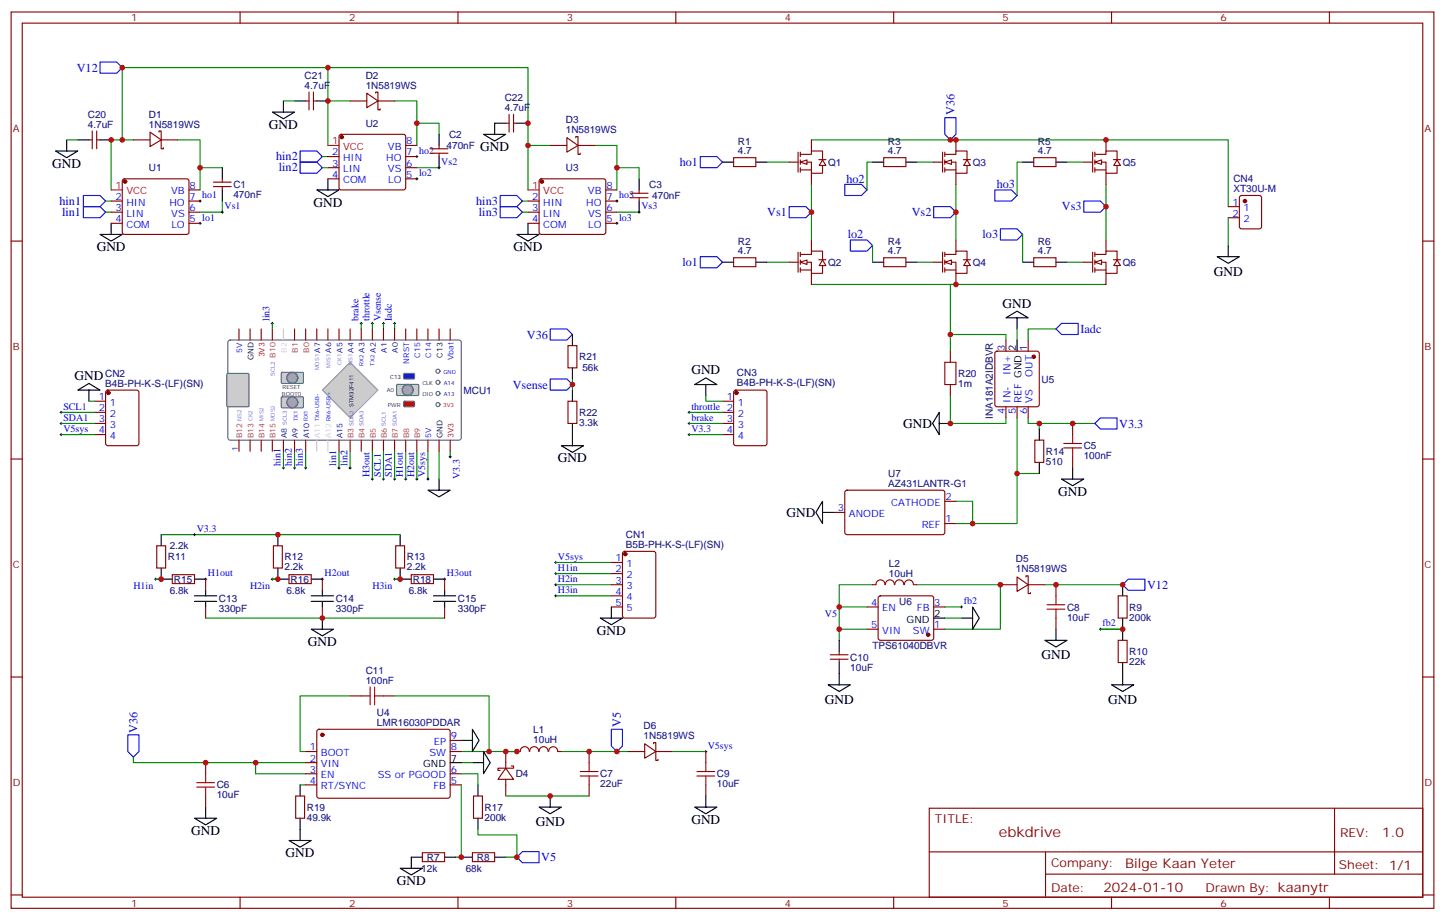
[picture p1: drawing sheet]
<svg xmlns="http://www.w3.org/2000/svg" width="459mm" height="292mm" viewBox="0 0 459 292" stroke-linecap="round" stroke-linejoin="round" font-family="sans-serif">
<g fill="none" stroke="#870000" stroke-width=".35">
<path d="M3.5 3.8h451.6v284.3h-451.6zM7.1 7.3h444.5v277.3h-444.5zM76.2 3.8v3.5M145.3 3.8v3.5M214.5 3.8v3.5M283.6 3.8v3.5M352.8 3.8v3.5M421.9 3.8v3.5M97 32h1.1M98.1 29.2v5.7M99.5 29.2v5.7M99.5 32h1"/>
<path d="M111.1 32h5.3M116.4 29.6l3.5 2.4-3.5 2.1zM119.2 29.6v-.4h.7v2.8M119.9 32v2.9h.7v-.4M119.9 32h5.3M160.5 39.1h1.1M161.6 36.3v5.6M163 36.3v5.6M163 39.1h1M28.2 44.4h1.1M29.3 41.6v5.6M30.7 41.6v5.6"/>
<path d="M30.7 44.4h1M42.3 44.4h5.3M47.6 41.9l3.6 2.5-3.6 2.1zM50.4 41.9v-.3h.8v2.8M51.2 44.4v2.8h.7v-.4M51.2 44.4h5.2M174.6 46.1h5.3M179.9 43.7l3.5 2.4-3.5 2.2zM182.7 43.7v-.4h.7v2.8M183.4 46.1v2.9h.7v-.4M183.4 46.1h5.3M232.8 50h7.1v2.8h-7.1z"/>
<path d="M280.5 50h7v2.8h-7zM328.1 50h7v2.8h-7zM3.5 76.5h3.6M389.8 65.5h3.5M389.8 69.1h3.5M393.6 62.2l.5-.2h5.6l.6 .4 .1 9.5-.5 .6-5.8 .1-.7-.5-.1-9.4zM451.6 76.5h3.5M232.8 81.8h7.1v2.8h-7.1zM280.5 81.8h7v2.8h-7zM328.1 81.8h7v2.8h-7zM316 111.6l.4-.2h12.7l.5 .2 .2 .5v16.2l-.2 .5-.5 .2h-12.7l-.5-.2-.2-.5v-16.2zM319.3 107.9v3.5"/>
<path d="M326.3 107.9v3.5M229.3 127.3h3.5M229.3 130.8h3.5M229.3 134.3h3.5M229.3 137.9h3.5M233.1 124l.4-.2h9.2l.7 .4v16.5l-.4 .6-9.5 .1-.6-.5-.1-16.4zM319.3 129v3.6M322.8 129v3.6M326.3 129v3.6M328.4 139.6h2.9v7.1h-2.9zM340.4 134.3v3.6M3.5 145.6h3.6"/>
<path d="M340.4 144.9v3.5M451.6 145.6h3.5M49.7 173.1h2.9v7.1h-2.9zM86.8 173.1h2.8v7.1h-2.8zM125.6 173.1h2.8v7.1h-2.8zM54.7 182.3h7v2.8h-7zM65.3 183.7v3.6M65.3 192.5v3.6M91.7 182.3h7.1v2.8h-7.1zM102.3 183.7v3.6M102.3 192.5v3.6M130.5 182.3h7.1v2.8h-7.1z"/>
<path d="M141.1 183.7v3.6M141.1 192.5v3.6M276.9 185.5h1.1M278 185.5a1.41 1.41 0 0 1 1.4-1.5 1.41 1.41 0 0 1 1.4 1.5M281 185.5a1.41 1.41 0 0 1 1.4-1.5 1.41 1.41 0 0 1 1.4 1.5M284 185.5a1.41 1.41 0 0 1 1.4-1.5 1.41 1.41 0 0 1 1.4 1.5M287.1 185.5a1.41 1.41 0 0 1 1.4-1.5 1.41 1.41 0 0 1 1.4 1.5M290 185.5h1M317.5 185.5h5.3M322.8 183l3.5 2.5-3.5 2.1zM325.6 183v-.3h.7v2.8M326.3 185.5v2.8h.7v-.3"/>
<path d="M326.3 185.5h5.3M335.1 185.5v3.5M335.1 196.1v3.5M3.5 214.8h3.6M263.5 209.1h5.7M263.5 207.7h5.7M266.3 206.7v1M266.3 209.1v1.1M451.6 214.8h3.5M97 238.4h3.5M100.8 231.6l.4-.2h41.2l.5 .7-.1 20.7-.6 .4h-41.2l-.5-.7v-20.4zM111.1 220.8h3.6"/>
<path d="M121.7 220.8h3.5M142.9 238.4h3.5M142.9 234.9h3.5M160.5 238.4v5.3M164 238.4h1.1M165.1 238.4a1.41 1.41 0 0 1 1.4-1.5 1.41 1.41 0 0 1 1.5 1.5M168.1 238.4a1.41 1.41 0 0 1 1.4-1.5 1.41 1.41 0 0 1 1.4 1.5M171.1 238.4a1.41 1.41 0 0 1 1.4-1.5 1.41 1.41 0 0 1 1.4 1.5M174.2 238.4a1.41 1.41 0 0 1 1.4-1.5 1.41 1.41 0 0 1 1.4 1.5M177.1 238.4h1.1M187 238.4v3.5M199.3 238.4h5.3"/>
<path d="M204.6 235.9l3.5 2.5-3.5 2.1zM207.4 235.9v-.3h.7v2.8M208.1 238.4v2.8h.7v-.3M208.1 238.4h5.3M224 238.4v3.5M65.3 241.9v3.6M65.3 252.5v3.5M93.8 252.5h2.9v7.1h-2.9zM97 241.9h3.5M97 245.5h3.5M97 249h3.5M142.9 245.5h3.5"/>
<path d="M142.9 249h3.5M150.3 252.5h2.8v7.1h-2.8zM160.5 243.7l2.5 3.5h-5zM160.5 247.2v5.3M162.3 243h.7v.7h-5v.7h.7M187 249v3.5M224 249v3.5M294.9 256.4h156.7v28.2h-156.7zM423.5 256.4l.1 20.9M134.1 270.5h7v2.8h-7zM149.9 270.5h7.1v2.8h-7.1zM295 270.2h156.4"/>
<path d="M331.8 277.3h119.6M331.8 270.2v14.2M3.5 283.9h3.6M76.2 284.6v3.5M145.3 284.6v3.5M214.5 284.6v3.5M283.6 284.6v3.5M352.8 284.6v3.5M421.9 284.6v3.5M451.6 283.9h3.5"/>
</g>
<g fill="none" stroke="#008700" stroke-width=".35">
<path d="M90 32h3.5M104.1 32v-10.6h-65.3v23M104.1 21.4h63.5v24.7M111.1 32h-7v14.1M125.2 32h7.1v14.1M132.3 39.1h7v3.5M21.2 44.4h3.5M42.3 44.4h-7v15.9M56.4 44.4h7.1v15.9M63.5 53.2h7.1M102.3 53.2h1.8M102.3 49.7h1.8"/>
<path d="M132.3 53.2h7M174.6 46.1h-7v14.2M188.7 46.1h7.1v14.2M195.8 53.2h7v3.5M257.5 44.4h132.3v21.1M257.5 58.5v17.6M276.9 51.4h-1.7v8.9M303.4 58.5v17.6M324.6 51.4h-1.8v10.6M351 58.5v17.6M33.5 67.3h1.8M33.5 63.8h1.8"/>
<path d="M70.6 63.8v3.5h-7.1M165.8 67.3h1.8M165.8 63.8h1.8M195.8 67.3h7M389.8 69.1v8.8M257.5 90.2h93.5M303.4 90.2h-1.8v21.2M86.4 102.6v1.8M114.7 102.6v1.8M118.2 102.6v1.8M121.7 102.6v1.8M125.2 102.6v1.8"/>
<path d="M301.6 106.1h17.7v1.8M322.8 104.4v3.5M335.1 104.4h-8.8v3.5M181.7 120.2v1.8M218.7 134.3h10.6M218.7 130.8h10.6M301.6 125.5v8.8h17.7v-1.7M322.8 132.6v17.6h7M326.3 132.6v1.7h21.2M329.8 134.3v1.8M90 143.2v5.2M93.5 143.2v5.2"/>
<path d="M97 143.2v5.2M107.6 143.2v5.2M111.1 143.2v5.2M128.8 143.2v8.8M132.3 143.2v8.8M135.8 143.2v8.8M139.3 143.2v8.8M142.9 143.2v1.7M322.8 150.2v15.9h-19.4M51.2 169.6h75.8M176.4 178.4h17.6M49.4 183.7h1.8"/>
<path d="M65.3 196.1h75.8M86.4 183.7h1.8M125.2 183.7h1.8M176.4 182h17.6M176.4 189h17.6M176.4 185.5h17.6M266.3 199.6h8.9M266.3 192.5h8.9M276.9 185.5h-10.6v17.6M291 185.5h26.5v14.1h-17.6M331.6 185.5h24.7M349.2 199.6h7.1"/>
<path d="M111.1 220.8h-15.9v17.6h1.8M125.2 220.8h30v17.6h-8.8M155.2 238.4h8.8M178.2 238.4h21.1M213.4 238.4h10.6M42.3 240.2v1.7h54.7M81.1 241.9v3.6h15.9M95.2 249h1.8M146.4 249v22.9h-1.8M146.4 245.5h5.3v3.5M146.4 241.9h3.5M160.5 252.5h26.5"/>
<path d="M151.7 263.1v1.8h12.3v7h-3.5"/>
</g>
<g fill="none" stroke="#000" stroke-width=".35">
<path d="M86.4 35.6h7.1l-3.5 2.1zM90 32v3.6M93.5 32h3.5M100.5 32h3.6M160.5 39.1h-3.5v3.5M164 39.1h3.6M17.6 47.9h7.1l-3.5 2.1zM21.2 44.4v3.5M24.7 44.4h3.5M31.7 44.4h3.6M104.1 56.7v3.6M153.5 42.6h7l-3.5 2.1z"/>
<path d="M229.3 51.4h3.5M239.9 51.4h3.5M276.9 51.4h3.6M287.5 51.4h3.5M324.6 51.4h3.5M335.1 51.4h3.6M31.7 74.4h7.1l-3.5 2.1zM35.3 70.8v3.6M100.5 60.3h7.1l-3.5 2.1zM164 74.4h7.1l-3.5 2.1zM167.6 70.8v3.6M389.8 77.9v3.5"/>
<path d="M229.3 83.2h3.5M239.9 83.2h3.5M276.9 83.2h3.6M287.5 83.2h3.5M324.6 83.2h3.5M335.1 83.2h3.6M386.3 81.4h7l-3.5 2.1zM319.3 100.8l3.5-2.1 3.5 2.1zM322.8 100.8v3.6M322.8 107.9v3.5M181.7 137.9v3.5M298.1 130.8v7.1l-2.1-3.6z"/>
<path d="M298.1 134.3h3.5M329.8 136.1v3.5M135.8 155.5h7.1l-3.6 2.1zM139.3 152v3.5M178.2 141.4h7l-3.5 2.1zM329.8 146.7v3.5M336.9 152h7.1l-3.6 2.1zM340.4 148.4v3.6M51.2 169.6v3.5M88.2 169.6v3.5M127 169.6v3.5M51.2 180.2v3.5h3.5"/>
<path d="M61.7 183.7h3.6M61.7 190.8h7.1M61.7 189h7.1M65.3 187.3v1.7M65.3 190.8v1.7M88.2 180.2v3.5h3.5M98.8 199.6h7l-3.5 2.1zM98.8 183.7h3.5M98.8 190.8h7M98.8 189h7M102.3 187.3v1.7M102.3 190.8v1.7"/>
<path d="M102.3 196.1v3.5M127 180.2v3.5h3.5M137.6 183.7h3.5M137.6 190.8h7M137.6 189h7M141.1 187.3v1.7M141.1 190.8v1.7M190.5 196.1h7.1l-3.6 2.1zM194 192.5v3.6M305.2 196.1h3.5M308.7 192.5l2.1 3.6-2.1 3.5zM335.1 199.6v3.5"/>
<path d="M262.8 217.2h7.1l-3.6 2.2zM266.3 203.1v3.6M266.3 210.2v7M331.6 203.1h7.1l-3.6 2.1zM352.8 217.2h7l-3.5 2.2zM356.3 213.7v3.5M146.4 234.9h3.5M149.9 231.4l2.1 3.5-2.1 3.5zM153.5 238.4l2.1 3.5-2.1 3.6zM61.7 259.6h7.1l-3.5 2.1zM65.3 256v3.6M95.2 249v3.5"/>
<path d="M95.2 259.6v7M142.9 241.9h3.5M149.9 241.9h3.6M151.7 249v3.5M151.7 259.6v3.5M171.1 256h7.1l-3.6 2.2zM174.6 252.5v3.5M220.5 256h7l-3.5 2.2zM224 252.5v3.5M91.7 266.6h7.1l-3.6 2.1zM127 275.4h7.1l-3.6 2.2zM134.1 271.9h-3.6v3.5"/>
<path d="M141.1 271.9h3.5M146.4 271.9h3.5M157 271.9h3.5"/>
</g>
<g fill="none" stroke="#00f" stroke-width=".35">
<path d="M31.7 19.7h5.3l1.8 1.7-1.8 1.8h-5.3zM299.9 37.3h3.5v5.3l-1.8 1.8-1.7-1.8zM95.2 47.9h5.3l1.8 1.8-1.8 1.7h-5.3zM95.2 51.4h5.3l1.8 1.8-1.8 1.8h-5.3zM222.2 49.7h5.3l1.8 1.7-1.8 1.8h-5.3zM268.1 58.5h5.3l1.8 1.8-1.8 1.7h-5.3zM26.5 62h5.2l1.8 1.8-1.8 1.7h-5.2zM26.5 65.5h5.2l1.8 1.8-1.8 1.8h-5.2zM158.7 62h5.3l1.8 1.8-1.8 1.7h-5.3zM158.7 65.5h5.3l1.8 1.8-1.8 1.8h-5.3zM250.5 65.5h5.3l1.7 1.8-1.7 1.8h-5.3zM269.9 76.1h5.3l1.7 1.8-1.7 1.8h-5.3z"/>
<path d="M296.3 65.5h5.3l1.8 1.8-1.8 1.8h-5.3zM315.7 60.3h5.3l1.8 1.7-1.8 1.8h-5.3zM317.5 72.6h5.3l1.8 1.8-1.8 1.7h-5.3zM344 63.8h5.2l1.8 1.7-1.8 1.8h-5.2zM222.2 81.4h5.3l1.8 1.8-1.8 1.7h-5.3zM174.6 104.4h5.3l1.8 1.7-1.8 1.8h-5.3zM335.1 104.4l1.8-1.8h5.3v3.5h-5.3zM174.6 120.2h5.3l1.8 1.8-1.8 1.8h-5.3zM349.2 132.6h5.3v3.5h-5.3l-1.7-1.8zM356.3 185.5l1.8-1.8h5.3v3.6h-5.3zM40.6 233.1h3.5v5.3l-1.8 1.8-1.7-1.8zM194 231.4h3.6v5.2l-1.8 1.8-1.8-1.8z"/>
<path d="M164 271.9l1.8-1.7h5.3v3.5h-5.3z"/>
</g>
<g fill="none" stroke="#000" stroke-width=".32">
<path d="M131.9 49.7h.7M131.9 56.7h.7M132.3 49.3v.7M132.3 56.4v.7M139 53.2h.7M139.3 52.8v.8M63.1 63.8h.8M63.1 70.8h.8M63.5 63.4v.7M63.5 70.5v.7M70.2 67.3h.7M70.6 67v.7"/>
<path d="M195.4 63.8h.7M195.4 70.8h.7M195.8 63.4v.7M195.8 70.5v.7M202.5 67.3h.7M202.8 67v.7M86.1 102.6h.7M86.4 102.2v.7M114.3 102.6h.7M114.7 102.2v.7M117.8 102.6h.7M118.2 102.2v.7"/>
<path d="M121.4 102.6h.7M121.7 102.2v.7M124.9 102.6h.7M125.2 102.2v.7M218.4 130.8h.7M218.4 137.9h.7M218.4 134.3h.7M218.7 130.5v.7M218.7 134v.7M218.7 137.5v.7M89.6 148.4h.7M90 148.1v.7"/>
<path d="M93.1 148.4h.7M93.5 148.1v.7M96.7 148.4h.7M97 148.1v.7M107.2 148.4h.7M107.6 148.1v.7M110.8 148.4h.7M111.1 148.1v.7M117.8 152h.7M118.2 151.6v.7M128.4 152h.7M128.8 151.6v.7"/>
<path d="M131.9 152h.7M132.3 151.6v.7M135.5 152h.7M135.8 151.6v.7M142.5 144.9h.7M142.9 144.6v.7M61.4 169.6h.7M61.7 169.3v.7M176 178.4h.7M176.4 178.1v.7M49 183.7h.7M49.4 183.4v.7"/>
<path d="M64.9 183.7h.7M65.3 183.4v.7M86.1 183.7h.7M86.4 183.4v.7M102 183.7h.7M102.3 183.4v.7M124.9 183.7h.7M125.2 183.4v.7M140.8 183.7h.7M141.1 183.4v.7M176 182h.7M176 185.5h.7"/>
<path d="M176 189h.7M176.4 181.6v.7M176.4 185.1v.7M176.4 188.7v.7M266 192.5h.7M266.3 192.2v.7M304.8 192.5h.7M305.2 192.2v.7M348.9 199.6h.7M349.2 199.2v.8M223.7 238.4h.7M224 238.1v.7"/>
</g>
<g fill="none" stroke="#a10000" stroke-width=".35">
<path d="M340.4 137.9v2.8M337.6 142.1h5.7M337.6 140.7h5.7M340.4 142.1v2.8M332.3 193.3h5.7M332.3 191.8h5.7M335.1 189v2.8M335.1 193.3v2.8M117.5 217.9v5.7M118.9 217.9v5.7M114.7 220.8h2.8M118.9 220.8h2.8"/>
<path d="M62.4 249.7h5.7M62.4 248.3h5.7M65.3 245.5v2.8M65.3 249.7v2.8M184.1 246.2h5.7M184.1 244.8h5.7M187 241.9v2.9M187 246.2v2.8M221.2 246.2h5.6M221.2 244.8h5.6M224 241.9v2.9M224 246.2v2.8"/>
</g>
<g fill="#870000" stroke="#870000" stroke-width=".35">
<circle cx="328.1" cy="113.2" r=".53"/>
<circle cx="395.1" cy="63.8" r=".53"/>
<circle cx="102.3" cy="233.1" r=".53"/>
<circle cx="233.7" cy="124.6" r=".53"/>
</g>
<path d="M72.6 108.1l.4-.2h73l.4 .7-.1 30.6-.6 .4h-72.9l-.5-.7v-30.3z" fill="none" stroke="#666" stroke-width=".35"/>
<path d="M102.3 123.8l8.8-8.9 8.8 8.9-8.8 8.8z" fill="#ccc" stroke="#999" stroke-width=".35"/>
<g fill="#ccc" stroke="#666" stroke-width=".35">
<path d="M89.3 118.3l.3-.2 6.5 .1 .2 .3v3l-.3 .1h-6.6l-.1-.3z"/>
<path d="M89.3 126l.3-.1h6.5l.2 .3v3l-.3 .2-6.6-.1-.1-.3z"/>
</g>
<g fill="none" stroke="#870000" stroke-width=".35">
<path d="M75.8 104.4v3.5M79.4 104.4v3.5M82.9 104.4v3.5M86.4 104.4v3.5M93.5 104.4v3.5M97 104.4v3.5M100.5 104.4v3.5M104.1 104.4v3.5M107.6 104.4v3.5M111.1 104.4v3.5M114.7 104.4v3.5M118.2 104.4v3.5"/>
<path d="M121.7 104.4v3.5M125.2 104.4v3.5M128.8 104.4v3.5M132.3 104.4v3.5M135.8 104.4v3.5M139.3 104.4v3.5M142.9 104.4v3.5M75.8 139.6v3.6M79.4 139.6v3.6M82.9 139.6v3.6M86.4 139.6v3.6M90 139.6v3.6"/>
<path d="M93.5 139.6v3.6M97 139.6v3.6M107.6 139.6v3.6M111.1 139.6v3.6M114.7 139.6v3.6M118.2 139.6v3.6M121.7 139.6v3.6M125.2 139.6v3.6M128.8 139.6v3.6M132.3 139.6v3.6M135.8 139.6v3.6M139.3 139.6v3.6"/>
<path d="M142.9 139.6v3.6"/>
</g>
<path d="M90 104.4v3.5M100.5 139.6v3.6M104.1 139.6v3.6" fill="none" stroke="#ccc" stroke-width=".35"/>
<path d="M72 118.6l.3-.1h6.4l.3 .1v10.1l-.2 .3h-6.5l-.3-.1z" fill="#ccc" stroke="#666" stroke-width=".35"/>
<g fill="#999" stroke="#666" stroke-width=".35">
<circle cx="92.8" cy="127.6" r="1.76"/>
<circle cx="92.8" cy="119.9" r="1.76"/>
</g>
<path d="M128.1 127.5l.3-.2h3l.1 1.6-.3 .1h-3z" fill="#f00" stroke="#666" stroke-width=".35"/>
<path d="M128.1 118.6l.3-.1h3l.1 1.6-.3 .1h-3z" fill="#00f" stroke="#666" stroke-width=".35"/>
<g fill="#fff" stroke="#666" stroke-width=".35">
<circle cx="139" cy="128.3" r=".64"/>
<circle cx="139" cy="117.8" r=".64"/>
<circle cx="139" cy="121.3" r=".64"/>
<circle cx="139" cy="124.8" r=".64"/>
</g>
<path d="M125.9 122.1l.3-.1h6.5l.2 .3v3l-.3 .2-6.6-.1-.1-.3z" fill="#ccc" stroke="#666" stroke-width=".35"/>
<circle cx="129.4" cy="123.7" r="1.76" fill="#999" stroke="#666" stroke-width=".35"/>
<g fill="none" stroke="#008700" stroke-width=".35">
<path d="M243.4 51.4h7.1M291 51.4h5.3M301.6 44.4h1.8M338.7 51.4h5.3M276.9 77.9v5.3M324.6 74.4v8.8M243.4 83.2h7.1M291 83.2h5.3M338.7 83.2h5.3M19.4 137.9h10.6M19.4 130.8h10.6M19.4 134.3h10.6"/>
<path d="M28.2 127.3h1.8M181.7 122v1.8M218.7 137.9h10.6M224 125.5v1.8h5.3M118.2 143.2v8.8M121.7 143.2v8.8M125.2 143.2v8.8M303.4 159h5.3v7.1"/>
</g>
<g fill="none" stroke="#870000" stroke-width=".35">
<path d="M39 56.9l.5-.2h19.8l.5 .2 .2 .5v16.3l-.3 .5-.4 .2h-19.8l-.5-.3-.2-.4v-16.3zM67.7 59.2h5.7M67.7 57.8h5.7M70.6 56.7v1.1M70.6 59.2v1.1M104.1 49.7h3.5M104.1 53.2h3.5M104.1 56.7h3.5M107.8 42.8l.5-.2h19.8l.5 .2 .2 .5v16.2l-.3 .5-.4 .3h-19.8l-.5-.3-.2-.5v-16.2zM128.8 49.7h3.5M128.8 53.2h3.5M128.8 56.7h3.5"/>
<path d="M128.8 46.1h3.5M136.5 48.6h5.7M136.5 47.2h5.7M139.3 46.1v1.1M139.3 48.6v1.1M171.3 56.9l.5-.2h19.8l.5 .2 .2 .5v16.3l-.3 .5-.4 .2h-19.8l-.5-.3-.2-.4v-16.3zM250.5 51.4h2.8M253.3 48.3v6.3M254 51.4h3.5v3.6h3.6v-2.5M254 49h3.5v-1.1h3.6v2.8M254 48.3v1.4M254 50.7v1.4"/>
<path d="M254 53.2v1.4M254 53.9h3.5M257.5 44.4v3.5M257.5 55v3.5M259.9 50.6h2.2M261.1 50.7l1 1.8h-2.1zM35.3 63.8h3.5M35.3 67.3h3.5M35.3 70.8h3.5M60 63.8h3.5M60 67.3h3.5M60 70.8h3.5"/>
<path d="M60 60.3h3.5M167.6 63.8h3.5M167.6 67.3h3.5M167.6 70.8h3.5M192.3 63.8h3.5M192.3 67.3h3.5M192.3 70.8h3.5M192.3 60.3h3.5M200 62.7h5.7M200 61.3h5.7M202.8 60.3v1M202.8 62.7v1.1"/>
<path d="M180.3 109.6h2.8v7.1h-2.8zM301.6 111.4v3.5M30 127.3h3.5M30 130.8h3.5M30 134.3h3.5M30 137.9h3.5M33.7 124l.5-.2h9.2l.6 .4 .1 16.5-.5 .6-9.4 .1-.6-.5-.1-16.4zM180.3 127.3h2.8v7h-2.8zM301.6 122v3.5M268.3 155.7l.5-.2 30.6 .1 .5 .6-.1 13-.6 .4-30.7-.1-.4-.6v-12.7zM299.9 159h3.5M194 178.4h3.6"/>
<path d="M197.8 175.1l.5-.2h9.1l.7 .4v20.1l-.4 .6-9.4 .1-.7-.5v-20zM264.6 162.6h3.5M299.9 166.1h3.5M194 182h3.6M194 185.5h3.6M194 189h3.6M194 192.5h3.6"/>
</g>
<g fill="#870000" stroke="#870000" stroke-width=".35">
<circle cx="34.4" cy="124.6" r=".53"/>
<circle cx="198.4" cy="175.8" r=".53"/>
<circle cx="39.7" cy="57.6" r=".53"/>
<circle cx="108.5" cy="43.5" r=".53"/>
<circle cx="172" cy="57.6" r=".53"/>
</g>
<path d="M19 137.9h.8M19 130.8h.8M19 134.3h.8M19.4 130.5v.7M19.4 134v.7M19.4 137.5v.7M121.4 152h.7M121.7 151.6v.7M124.9 152h.7M125.2 151.6v.7" fill="none" stroke="#000" stroke-width=".32"/>
<g fill="none" stroke="#000" stroke-width=".35">
<path d="M70.6 53.2v3.5M139.3 42.6v3.5M139.3 49.7v3.5M202.8 56.7v3.6M70.6 60.3v3.5M202.8 63.8v3.5M181.7 106.1v3.5M181.7 116.7v3.5M24.7 123.8l3.5-2.2 3.5 2.2zM28.2 123.8v3.5M181.7 123.8v3.5M181.7 134.3v3.6"/>
<path d="M220.5 122l3.5-2.1 3.5 2.1zM224 122v3.5M261.1 159v7.1l-2.2-3.5zM261.1 162.6h3.5"/>
</g>
<path d="M299.9 114.9h3.5v7.1h-3.5z" fill="none" stroke="#a10000" stroke-width=".35"/>
<path d="M104.1 46.1h3.5M35.3 60.3h3.5M167.6 60.3h3.5" fill="none" stroke="#f00" stroke-width=".35"/>
<path d="M254 51.4l2.1-.7v1.4z" fill="#fff" stroke="#870000" stroke-width=".35"/>
<path d="M257.5 76.1v3.6M250.5 83.2h2.8M253.3 80v6.4M254 83.2h3.5v3.5h3.6v-2.5M254 80.7h3.5v-1h3.6v2.8M254 80v1.4M254 82.5v1.4M254 84.9v1.5M254 85.7h3.5M257.5 86.7v3.5M259.9 82.4h2.2M261.1 82.5l1 1.7h-2.1z" fill="none" stroke="#870000" stroke-width=".35"/>
<path d="M254 83.2l2.1-.7v1.4z" fill="#fff" stroke="#870000" stroke-width=".35"/>
<path d="M296.3 51.4h2.9M299.2 48.3v6.3M299.9 51.4h3.5v3.6h3.5v-2.5M299.9 49h3.5v-1.1h3.5v2.8M299.9 48.3v1.4M299.9 50.7v1.4M299.9 53.2v1.4M299.9 53.9h3.5M303.4 44.4v3.5M303.4 55v3.5M305.7 50.6h2.3M306.9 50.7l1.1 1.8h-2.1z" fill="none" stroke="#870000" stroke-width=".35"/>
<path d="M299.9 51.4l2.1-.7v1.4z" fill="#fff" stroke="#870000" stroke-width=".35"/>
<path d="M303.4 76.1v3.6M296.3 83.2h2.9M299.2 80v6.4M299.9 83.2h3.5v3.5h3.5v-2.5M299.9 80.7h3.5v-1h3.5v2.8M299.9 80v1.4M299.9 82.5v1.4M299.9 84.9v1.5M299.9 85.7h3.5M303.4 86.7v3.5M305.7 82.4h2.3M306.9 82.5l1.1 1.7h-2.1z" fill="none" stroke="#870000" stroke-width=".35"/>
<path d="M299.9 83.2l2.1-.7v1.4z" fill="#fff" stroke="#870000" stroke-width=".35"/>
<path d="M344 51.4h2.8M346.8 48.3v6.3M347.5 51.4h3.5v3.6h3.5v-2.5M347.5 49h3.5v-1.1h3.5v2.8M347.5 48.3v1.4M347.5 50.7v1.4M347.5 53.2v1.4M347.5 53.9h3.5M351 44.4v3.5M351 55v3.5M353.4 50.6h2.2M354.5 50.7l1.1 1.8h-2.1z" fill="none" stroke="#870000" stroke-width=".35"/>
<path d="M347.5 51.4l2.1-.7v1.4z" fill="#fff" stroke="#870000" stroke-width=".35"/>
<path d="M351 76.1v3.6M344 83.2h2.8M346.8 80v6.4M347.5 83.2h3.5v3.5h3.5v-2.5M347.5 80.7h3.5v-1h3.5v2.8M347.5 80v1.4M347.5 82.5v1.4M347.5 84.9v1.5M347.5 85.7h3.5M351 86.7v3.5M353.4 82.4h2.2M354.5 82.5l1.1 1.7h-2.1z" fill="none" stroke="#870000" stroke-width=".35"/>
<path d="M347.5 83.2l2.1-.7v1.4z" fill="#fff" stroke="#870000" stroke-width=".35"/>
<path d="M299.9 196.1h5.3M299.9 192.5h5.3" fill="none" stroke="#008700" stroke-width=".35"/>
<path d="M275.2 199.6h3.5M275.2 192.5h3.5M278.9 189.2l.5-.2h16.2l.5 .2 .2 .5v12.7l-.2 .5-.5 .2h-16.2l-.5-.2-.2-.5v-12.7zM296.3 199.6h3.6M296.3 192.5h3.6M354.9 189h2.8v7.1h-2.8zM354.9 203.1h2.8v7.1h-2.8z" fill="none" stroke="#870000" stroke-width=".35"/>
<circle cx="294.6" cy="201.4" r=".53" fill="#870000" stroke="#870000" stroke-width=".35"/>
<path d="M296.3 196.1h3.6M356.3 185.5v3.5M356.3 196.1v7M356.3 210.2v3.5" fill="none" stroke="#000" stroke-width=".35"/>
<g fill="#c00">
<circle cx="63.5" cy="53.2" r=".88"/>
<circle cx="195.8" cy="53.2" r=".88"/>
<circle cx="132.3" cy="39.1" r=".88"/>
<circle cx="104.1" cy="32" r=".88"/>
<circle cx="167.6" cy="46.1" r=".88"/>
<circle cx="104.1" cy="21.4" r=".88"/>
<circle cx="38.8" cy="21.4" r=".88"/>
<circle cx="340.4" cy="134.3" r=".88"/>
<circle cx="329.8" cy="134.3" r=".88"/>
<circle cx="301.6" cy="134.3" r=".88"/>
<circle cx="301.6" cy="106.1" r=".88"/>
<circle cx="81.1" cy="241.9" r=".88"/>
<circle cx="155.2" cy="238.4" r=".88"/>
<circle cx="174.6" cy="252.5" r=".88"/>
<circle cx="322.8" cy="150.2" r=".88"/>
<circle cx="38.8" cy="44.4" r=".88"/>
<circle cx="167.6" cy="39.1" r=".88"/>
<circle cx="35.3" cy="44.4" r=".88"/>
<circle cx="146.4" cy="271.9" r=".88"/>
<circle cx="317.5" cy="185.5" r=".88"/>
<circle cx="160.5" cy="238.4" r=".88"/>
<circle cx="88.2" cy="169.6" r=".88"/>
<circle cx="51.2" cy="183.7" r=".88"/>
<circle cx="88.2" cy="183.7" r=".88"/>
<circle cx="127" cy="183.7" r=".88"/>
<circle cx="102.3" cy="196.1" r=".88"/>
<circle cx="164" cy="238.4" r=".88"/>
<circle cx="65.3" cy="241.9" r=".88"/>
<circle cx="335.1" cy="185.5" r=".88"/>
<circle cx="195.8" cy="238.4" r=".88"/>
<circle cx="266.3" cy="192.5" r=".88"/>
<circle cx="266.3" cy="199.6" r=".88"/>
<circle cx="187" cy="238.4" r=".88"/>
<circle cx="164" cy="271.9" r=".88"/>
<circle cx="181.7" cy="122" r=".88"/>
<circle cx="301.6" cy="44.4" r=".88"/>
<circle cx="308.7" cy="166.1" r=".88"/>
<circle cx="303.4" cy="90.2" r=".88"/>
<circle cx="257.5" cy="67.3" r=".88"/>
<circle cx="303.4" cy="67.3" r=".88"/>
<circle cx="351" cy="65.5" r=".88"/>
<circle cx="303.4" cy="44.4" r=".88"/>
<circle cx="351" cy="44.4" r=".88"/>
<circle cx="356.3" cy="185.5" r=".88"/>
<circle cx="356.3" cy="199.6" r=".88"/>
</g>
<text font-size="4.6" fill="#800" x="317" y="265.4">ebkdrive</text>
<g font-size="4.2">
<text x="85.4" y="40.9">GND</text>
<text x="152.4" y="47.9">GND</text>
<text x="16.6" y="53.2">GND</text>
<text x="99.5" y="65.5">GND</text>
<text x="30.7" y="79.7">GND</text>
<text x="163" y="79.7">GND</text>
<text x="385.2" y="87.5">GND</text>
<text x="318.2" y="97.6">GND</text>
<text x="219.4" y="118.8">GND</text>
<text x="23.6" y="120.6">GND</text>
<text x="286.6" y="135.7">GND</text>
<text x="177.1" y="146.7">GND</text>
<text x="335.8" y="157.3">GND</text>
<text x="249.6" y="164">GND</text>
<text x="189.4" y="201.4">GND</text>
<text x="97.7" y="204.9">GND</text>
<text x="330.6" y="209.2">GND</text>
<text x="261.8" y="223.3">GND</text>
<text x="351.7" y="223.3">GND</text>
<text x="170" y="262.1">GND</text>
<text x="219.4" y="261.3">GND</text>
<text x="60.7" y="264.9">GND</text>
<text x="90.7" y="271.9">GND</text>
<text x="125.9" y="280.7">GND</text>
</g>
<g font-size="4.2" fill="#800">
<text x="438.7" y="265.7">1.0</text>
<text x="357.1" y="275.2">Bilge Kaan Yeter</text>
<text x="350.2" y="283">2024-01-10</text>
</g>
<g font-size="3.9" fill="#00f">
<text x="24.4" y="22.7">V12</text>
<text x="303" y="36.5" transform="rotate(-90 303 36.5)">V36</text>
<text x="87.6" y="50.8">hin2</text>
<text x="215.7" y="52.7">ho1</text>
<text x="88.5" y="54.4">lin2</text>
<text x="268.6" y="58">ho2</text>
<text x="316.3" y="59.8">ho3</text>
<text x="18.8" y="65.1">hin1</text>
<text x="151.1" y="64.9">hin3</text>
<text x="19.7" y="68.6">lin1</text>
<text x="152" y="68.5">lin3</text>
<text x="243.5" y="68.5">Vs1</text>
<text x="289.4" y="68.5">Vs2</text>
<text x="337" y="66.7">Vs3</text>
<text x="269.1" y="75.6">lo2</text>
<text x="311.8" y="75.5">lo3</text>
<text x="216.6" y="84.5">lo1</text>
<text x="167.2" y="107.4">V36</text>
<text x="342.9" y="105.6">Iadc</text>
<text x="162.7" y="123.3">Vsense</text>
<text x="355.2" y="135.6">V3.3</text>
<text x="364.1" y="186.7">V12</text>
<text x="43.6" y="232.4" transform="rotate(-90 43.6 232.4)">V36</text>
<text x="197.1" y="230.6" transform="rotate(-90 197.1 230.6)">V5</text>
<text x="171.8" y="273.2">V5</text>
</g>
<g font-size="3.9" fill="#800">
<text x="296.7" y="261">TITLE:</text>
<text x="425.3" y="265.7">REV:</text>
<text x="333.6" y="275.2">Company:</text>
<text x="425" y="275.8">Sheet: 1/1</text>
<text x="333.6" y="282.9">Date:</text>
<text x="382.6" y="282.9">Drawn By: kaanytr</text>
</g>
<g font-size="3.2" fill="#800">
<text x="41.6" y="6.8">1</text>
<text x="110.8" y="6.8">2</text>
<text x="179.9" y="6.8">3</text>
<text x="249.1" y="6.8">4</text>
<text x="318.2" y="6.8">5</text>
<text x="387.3" y="6.8">6</text>
<text x="4.1" y="41.9">A</text>
<text x="452.1" y="41.9">A</text>
<text x="4.1" y="111.1">B</text>
<text x="452.1" y="111.1">B</text>
<text x="4.1" y="180.2">C</text>
<text x="452.1" y="180.2">C</text>
<text x="4.1" y="249.3">D</text>
<text x="452.1" y="249.3">D</text>
<text x="41.6" y="287.6">1</text>
<text x="110.8" y="287.6">2</text>
<text x="179.9" y="287.6">3</text>
<text x="249.1" y="287.6">4</text>
<text x="318.2" y="287.6">5</text>
<text x="387.3" y="287.6">6</text>
</g>
<g font-size="3.2" fill="#000080">
<text x="96.7" y="28.2">4.7uF</text>
<text x="96.7" y="25">C21</text>
<text x="116.1" y="28.2">1N5819WS</text>
<text x="116.1" y="25">D2</text>
<text x="160.2" y="35.2">4.7uF</text>
<text x="160.2" y="32.1">C22</text>
<text x="27.9" y="40.5">4.7uF</text>
<text x="27.9" y="37.3">C20</text>
<text x="47.3" y="40.5">1N5819WS</text>
<text x="47.3" y="37.3">D1</text>
<text x="116.1" y="40.2">U2</text>
<text x="179.6" y="39.1">D3</text>
<text x="141.7" y="47.3">470nF</text>
<text x="142.5" y="43.8">C2</text>
<text x="179.6" y="42.3">1N5819WS</text>
<text x="234.2" y="45.9">R1</text>
<text x="281.8" y="45.9">R3</text>
<text x="329.4" y="45.9">R5</text>
<text x="234.2" y="49">4.7</text>
<text x="262.8" y="52.6">Q1</text>
<text x="281.8" y="49">4.7</text>
<text x="308.7" y="52.6">Q3</text>
<text x="329.4" y="49">4.7</text>
<text x="356.3" y="52.6">Q5</text>
<text x="47.3" y="54.3">U1</text>
<text x="74.1" y="59.6">C1</text>
<text x="179.6" y="54.3">U3</text>
<text x="206" y="59.6">C3</text>
<text x="391.5" y="57.7">CN4</text>
<text x="74.1" y="62.8">470nF</text>
<text x="207" y="63.1">470nF</text>
<text x="391.5" y="60.9">XT30U-M</text>
<text x="234.2" y="77.7">R2</text>
<text x="281.8" y="77.7">R4</text>
<text x="329.4" y="77.7">R6</text>
<text x="234.2" y="80.7">4.7</text>
<text x="281.8" y="80.7">4.7</text>
<text x="329.4" y="80.7">4.7</text>
<text x="262.8" y="84.3">Q2</text>
<text x="308.7" y="84.3">Q4</text>
<text x="356.3" y="84.3">Q6</text>
<text x="33.4" y="119.6">CN2</text>
<text x="183.8" y="114.3">R21</text>
<text x="184.9" y="117.8">56k</text>
<text x="233.9" y="119.4">CN3</text>
<text x="304.1" y="119.6">R20</text>
<text x="33.4" y="122.7">B4B-PH-K-S-(LF)(SN)</text>
<text x="147.1" y="124.9">MCU1</text>
<text x="233.9" y="122.6">B4B-PH-K-S-(LF)(SN)</text>
<text x="304.1" y="122.8">1m</text>
<text x="330.6" y="121.3">U5</text>
<text x="183.8" y="132">R22</text>
<text x="183.8" y="135.1">3.3k</text>
<text x="315.1" y="132.8" transform="rotate(-90 315.1 132.8)">INA181A2IDBVR</text>
<text x="344" y="142.5">C5</text>
<text x="332" y="147.5">510</text>
<text x="332" y="144.3">R14</text>
<text x="344" y="145.7">100nF</text>
<text x="281.9" y="154.4">AZ431LANTR-G1</text>
<text x="281.9" y="151.3">U7</text>
<text x="198.6" y="173.8">B5B-PH-K-S-(LF)(SN)</text>
<text x="198.6" y="170.6">CN1</text>
<text x="53.3" y="177.8">R11</text>
<text x="53.9" y="174.3">2.2k</text>
<text x="90.3" y="177.8">R12</text>
<text x="129.1" y="177.8">R13</text>
<text x="282.1" y="179.8">L2</text>
<text x="322.4" y="178.4">D5</text>
<text x="55.2" y="184.9">R15</text>
<text x="90.3" y="181">2.2k</text>
<text x="92.2" y="184.9">R16</text>
<text x="129.1" y="181">2.2k</text>
<text x="131" y="184.9">R18</text>
<text x="282.1" y="182.9">10uH</text>
<text x="322.4" y="181.6">1N5819WS</text>
<text x="53.9" y="188.4">6.8k</text>
<text x="69.5" y="191">C13</text>
<text x="90.9" y="188.4">6.8k</text>
<text x="106.5" y="191">C14</text>
<text x="129.7" y="188.4">6.8k</text>
<text x="145.3" y="191">C15</text>
<text x="285.4" y="191.9">U6</text>
<text x="69.5" y="194.2">330pF</text>
<text x="106.5" y="194.2">330pF</text>
<text x="145.3" y="194.2">330pF</text>
<text x="338.7" y="196.9">10uF</text>
<text x="338.7" y="193.7">C8</text>
<text x="358.4" y="196.8">200k</text>
<text x="358.4" y="193.7">R9</text>
<text x="269.9" y="209.6">C10</text>
<text x="276.9" y="206">TPS61040DBVR</text>
<text x="358.4" y="207.8">R10</text>
<text x="116.1" y="213.7">C11</text>
<text x="269.9" y="212.8">10uF</text>
<text x="358.4" y="211">22k</text>
<text x="116.1" y="216.9">100nF</text>
<text x="119.6" y="227.2">U4</text>
<text x="119.6" y="230.2">LMR16030PDDAR</text>
<text x="169.3" y="232.7">L1</text>
<text x="204.3" y="231.4">D6</text>
<text x="169.3" y="235.8">10uH</text>
<text x="204.3" y="234.5">1N5819WS</text>
<text x="68.8" y="250.1">C6</text>
<text x="163.7" y="246.6">D4</text>
<text x="190.5" y="249.8">22uF</text>
<text x="190.5" y="246.6">C7</text>
<text x="227.5" y="249.8">10uF</text>
<text x="227.5" y="246.6">C9</text>
<text x="68.8" y="253.3">10uF</text>
<text x="97.4" y="257.2">R19</text>
<text x="153.8" y="257.2">R17</text>
<text x="97.4" y="260.3">49.9k</text>
<text x="153.8" y="260.4">200k</text>
<text x="135.5" y="273.1">R7</text>
<text x="151.4" y="273.1">R8</text>
<text x="133.7" y="276.6">12k</text>
<text x="147.8" y="276.6">68k</text>
</g>
<g font-size="3.2" fill="#f00">
<text x="105.4" y="45.8">1</text>
<text x="108.9" y="47.6">VCC</text>
<text x="36.6" y="59.9">1</text>
<text x="168.9" y="59.9">1</text>
<text x="40.1" y="61.7">VCC</text>
<text x="172.4" y="61.7">VCC</text>
</g>
<g font-size="3.2" fill="#00f">
<text x="123.1" y="47.6">VB</text>
<text x="128.9" y="45.8">8</text>
<text x="105.4" y="49.3">2</text>
<text x="105.4" y="52.8">3</text>
<text x="108.9" y="51.1">HIN</text>
<text x="122.6" y="51.1">HO</text>
<text x="128.9" y="52.8">6</text>
<text x="128.9" y="49.3">7 ho2</text>
<text x="140.1" y="52.3">Vs2</text>
<text x="60.1" y="59.9">8</text>
<text x="105.4" y="56.4">4</text>
<text x="108.9" y="54.6">LIN</text>
<text x="108.9" y="58.1">COM</text>
<text x="123.1" y="54.6">VS</text>
<text x="123.2" y="58.1">LO</text>
<text x="128.9" y="56.4">5 lo2</text>
<text x="192.4" y="59.9">8</text>
<text x="36.6" y="63.4">2</text>
<text x="40.1" y="65.2">HIN</text>
<text x="53.8" y="65.2">HO</text>
<text x="54.3" y="61.7">VB</text>
<text x="60.1" y="63.4">7 ho1</text>
<text x="168.9" y="63.4">2</text>
<text x="172.4" y="65.2">HIN</text>
<text x="186.1" y="65.2">HO</text>
<text x="186.6" y="61.7">VB</text>
<text x="192.4" y="63.4">7 ho3</text>
<text x="391.2" y="65.2">1</text>
<text x="36.6" y="67">3</text>
<text x="36.6" y="70.5">4</text>
<text x="40.1" y="68.7">LIN</text>
<text x="54.3" y="68.7">VS</text>
<text x="60.1" y="70.5">5 lo1</text>
<text x="60.1" y="67">6</text>
<text x="71.3" y="66.4">Vs1</text>
<text x="168.9" y="67">3</text>
<text x="168.9" y="70.5">4</text>
<text x="172.4" y="68.7">LIN</text>
<text x="186.6" y="68.7">VS</text>
<text x="192.4" y="70.5">5 lo3</text>
<text x="192.4" y="67">6</text>
<text x="203.6" y="66.4">Vs3</text>
<text x="391.2" y="68.7">2</text>
<text x="394.7" y="67">1</text>
<text x="394.7" y="70.5">2</text>
<text x="40.1" y="72.2">COM</text>
<text x="54.4" y="72.2">LO</text>
<text x="172.4" y="72.2">COM</text>
<text x="186.7" y="72.2">LO</text>
<text x="85.5" y="101.9" transform="rotate(-90 85.5 101.9)">lin3</text>
<text x="113.8" y="101.9" transform="rotate(-90 113.8 101.9)">brake</text>
<text x="117.3" y="101.9" transform="rotate(-90 117.3 101.9)">throttle</text>
<text x="120.8" y="101.9" transform="rotate(-90 120.8 101.9)">Vsense</text>
<text x="124.4" y="101.9" transform="rotate(-90 124.4 101.9)">Iadc</text>
<text x="318.9" y="111.2" transform="rotate(-90 318.9 111.2)">3</text>
<text x="326" y="111.2" transform="rotate(-90 326 111.2)">1</text>
<text x="320.7" y="119" transform="rotate(-90 320.7 119)">IN+</text>
<text x="327.7" y="119.5" transform="rotate(-90 327.7 119.5)">OUT</text>
<text x="20.1" y="129.9">SCL1</text>
<text x="31.3" y="126.9">1</text>
<text x="31.3" y="130.5">2</text>
<text x="34.8" y="128.7">1</text>
<text x="219.4" y="129.9">throttle 2</text>
<text x="230.6" y="126.9">1</text>
<text x="234.1" y="128.7">1</text>
<text x="318.9" y="131.2" transform="rotate(-90 318.9 131.2)">4</text>
<text x="320.7" y="127.7" transform="rotate(-90 320.7 127.7)">IN-</text>
<text x="322.4" y="131.2" transform="rotate(-90 322.4 131.2)">5</text>
<text x="324.2" y="127.7" transform="rotate(-90 324.2 127.7)">REF GND</text>
<text x="326" y="131.2" transform="rotate(-90 326 131.2)">6</text>
<text x="327.7" y="127.7" transform="rotate(-90 327.7 127.7)">VS</text>
<text x="20.1" y="133.5">SDA1</text>
<text x="20.1" y="137">V5sys</text>
<text x="31.3" y="134">3</text>
<text x="31.3" y="137.5">4</text>
<text x="34.8" y="132.2">2</text>
<text x="34.8" y="135.7">3</text>
<text x="219.4" y="137">V3.3</text>
<text x="219.4" y="133.5">brake</text>
<text x="230.6" y="134">3</text>
<text x="230.6" y="137.5">4</text>
<text x="234.1" y="132.2">2</text>
<text x="234.1" y="135.7">3</text>
<text x="34.8" y="139.3">4</text>
<text x="234.1" y="139.3">4</text>
<text x="89.1" y="147.7" transform="rotate(-90 89.1 147.7)">hin1</text>
<text x="92.6" y="147.7" transform="rotate(-90 92.6 147.7)">hin2</text>
<text x="96.1" y="147.7" transform="rotate(-90 96.1 147.7)">hin3</text>
<text x="106.7" y="147.7" transform="rotate(-90 106.7 147.7)">lin1</text>
<text x="110.2" y="147.7" transform="rotate(-90 110.2 147.7)">lin2</text>
<text x="117.3" y="151.3" transform="rotate(-90 117.3 151.3)">H3out</text>
<text x="120.8" y="151.3" transform="rotate(-90 120.8 151.3)">SCL1</text>
<text x="124.4" y="151.3" transform="rotate(-90 124.4 151.3)">SDA1</text>
<text x="127.9" y="151.3" transform="rotate(-90 127.9 151.3)">H1out</text>
<text x="131.4" y="151.3" transform="rotate(-90 131.4 151.3)">H2out</text>
<text x="134.9" y="151.3" transform="rotate(-90 134.9 151.3)">V5sys</text>
<text x="146" y="151.9" transform="rotate(-90 146 151.9)">V3.3</text>
<text x="282.9" y="160.4">CATHODE</text>
<text x="300" y="158.7">2</text>
<text x="265.9" y="162.2">3</text>
<text x="269.4" y="164">ANODE</text>
<text x="292.5" y="167.5">REF</text>
<text x="300" y="165.7">1</text>
<text x="62.4" y="168.7">V3.3</text>
<text x="177.1" y="177.6">V5sys</text>
<text x="195.4" y="178.1">1</text>
<text x="198.9" y="179.8">1</text>
<text x="66" y="182.8">H1out</text>
<text x="103" y="182.8">H2out</text>
<text x="141.8" y="182.8">H3out</text>
<text x="177.1" y="181.1">H1in</text>
<text x="177.1" y="184.6">H2in</text>
<text x="195.4" y="181.6">2</text>
<text x="195.4" y="185.1">3</text>
<text x="198.9" y="183.4">2</text>
<text x="42.3" y="186.8">H1in</text>
<text x="79.4" y="186.8">H2in</text>
<text x="118.2" y="186.8">H3in</text>
<text x="177.1" y="188.1">H3in</text>
<text x="195.4" y="188.7">4</text>
<text x="198.9" y="186.9">3</text>
<text x="198.9" y="190.4">4</text>
<text x="305.9" y="191.7">fb2</text>
<text x="195.4" y="192.2">5</text>
<text x="198.9" y="194">5</text>
<text x="261.8" y="195.6">V5</text>
<text x="276.5" y="192.2">4</text>
<text x="280" y="194">EN</text>
<text x="291" y="194">FB</text>
<text x="296.5" y="192.2">3</text>
<text x="276.5" y="199.2">5</text>
<text x="280" y="201">VIN</text>
<text x="289.7" y="201">SW</text>
<text x="296.5" y="199.2">1</text>
<text x="350" y="198.7">fb2</text>
<text x="98.4" y="238.1">1</text>
<text x="101.8" y="239.8">BOOT</text>
<text x="136.3" y="239.8">SW</text>
<text x="137.7" y="236.3">EP</text>
<text x="143.1" y="238.1">8</text>
<text x="143.1" y="234.5">9</text>
<text x="224.6" y="237.6">V5sys</text>
<text x="98.4" y="241.6">2</text>
<text x="98.4" y="245.1">3</text>
<text x="101.8" y="243.3">VIN</text>
<text x="143.1" y="245.1">6</text>
<text x="98.4" y="248.6">4</text>
<text x="101.8" y="246.9">EN</text>
<text x="101.8" y="250.4">RT/SYNC</text>
<text x="119.9" y="246.9">SS or PGOOD</text>
<text x="137.6" y="250.4">FB</text>
<text x="143.1" y="248.6">5</text>
</g>
<g font-size="3.2">
<text x="322.4" y="111.2" transform="rotate(-90 322.4 111.2)">2</text>
<text x="287.7" y="197.5">GND</text>
<text x="296.5" y="195.7">2</text>
<text x="134.3" y="243.3">GND</text>
<text x="143.1" y="241.6">7</text>
</g>
<g font-size="2.5" fill="#00f">
<text x="76.9" y="111.8" transform="rotate(-90 76.9 111.8)">5V</text>
<text x="133.3" y="113.4" transform="rotate(-90 133.3 113.4)">C15</text>
<text x="136.9" y="113.4" transform="rotate(-90 136.9 113.4)">C14</text>
<text x="129.8" y="115.4" transform="rotate(-90 129.8 115.4)">NRST</text>
<text x="143.9" y="114.3" transform="rotate(-90 143.9 114.3)">Vbat</text>
<text x="75.5" y="143" transform="rotate(-90 75.5 143)">1</text>
<text x="136.9" y="138.9" transform="rotate(-90 136.9 138.9)">5V</text>
</g>
<g font-size="2.5" fill="#c00">
<text x="84" y="113.4" transform="rotate(-90 84 113.4)">3V3</text>
<text x="143.9" y="138.9" transform="rotate(-90 143.9 138.9)">3V3</text>
</g>
<g font-size="2.5" fill="#906">
<text x="87.5" y="113.4" transform="rotate(-90 87.5 113.4)">B10</text>
<text x="94.5" y="111.8" transform="rotate(-90 94.5 111.8)">B1</text>
<text x="98.1" y="111.8" transform="rotate(-90 98.1 111.8)">B0</text>
<text x="76.9" y="138.9" transform="rotate(-90 76.9 138.9)">B12</text>
<text x="80.4" y="138.9" transform="rotate(-90 80.4 138.9)">B13</text>
<text x="84" y="138.9" transform="rotate(-90 84 138.9)">B14</text>
<text x="87.5" y="138.9" transform="rotate(-90 87.5 138.9)">B15</text>
<text x="112.2" y="138.9" transform="rotate(-90 112.2 138.9)">B3</text>
<text x="115.7" y="138.9" transform="rotate(-90 115.7 138.9)">B4</text>
<text x="119.2" y="138.9" transform="rotate(-90 119.2 138.9)">B5</text>
<text x="122.8" y="138.9" transform="rotate(-90 122.8 138.9)">B6</text>
<text x="126.3" y="138.9" transform="rotate(-90 126.3 138.9)">B7</text>
<text x="129.8" y="138.9" transform="rotate(-90 129.8 138.9)">B8</text>
<text x="133.3" y="138.9" transform="rotate(-90 133.3 138.9)">B9</text>
</g>
<g font-size="2.5" fill="#009">
<text x="101.6" y="111.8" transform="rotate(-90 101.6 111.8)">A7</text>
<text x="105.1" y="111.8" transform="rotate(-90 105.1 111.8)">A6</text>
<text x="108.7" y="111.8" transform="rotate(-90 108.7 111.8)">A5</text>
<text x="112.2" y="111.8" transform="rotate(-90 112.2 111.8)">A4</text>
<text x="115.7" y="111.8" transform="rotate(-90 115.7 111.8)">A3</text>
<text x="119.2" y="111.8" transform="rotate(-90 119.2 111.8)">A2</text>
<text x="122.8" y="111.8" transform="rotate(-90 122.8 111.8)">A1</text>
<text x="126.3" y="111.8" transform="rotate(-90 126.3 111.8)">A0</text>
<text x="91" y="138.9" transform="rotate(-90 91 138.9)">A8</text>
<text x="94.5" y="138.9" transform="rotate(-90 94.5 138.9)">A9</text>
<text x="98.1" y="138.9" transform="rotate(-90 98.1 138.9)">A10</text>
<text x="108.7" y="138.9" transform="rotate(-90 108.7 138.9)">A15</text>
</g>
<g font-size="2.5">
<text x="140.4" y="113.4" transform="rotate(-90 140.4 113.4)">C13</text>
<text x="80.4" y="114.2" transform="rotate(-90 80.4 114.2)">GND</text>
<text x="140.4" y="138.9" transform="rotate(-90 140.4 138.9)">GND</text>
</g>
<g font-size="1.8" fill="#63c">
<text x="87.2" y="119.2" transform="rotate(-90 87.2 119.2)">SCL2</text>
<text x="91.1" y="134.7" transform="rotate(-90 91.1 134.7)">SCL3</text>
<text x="112.2" y="135" transform="rotate(-90 112.2 135)">SDA2 STM32F411</text>
<text x="115.4" y="135" transform="rotate(-90 115.4 135)">SDA3</text>
<text x="122.4" y="135" transform="rotate(-90 122.4 135)">SCL1</text>
<text x="125.9" y="135" transform="rotate(-90 125.9 135)">SDA1</text>
</g>
<g font-size="1.8" fill="#39c">
<text x="101.3" y="117.4" transform="rotate(-90 101.3 117.4)">MOS1</text>
<text x="104.8" y="116.7" transform="rotate(-90 104.8 116.7)">MIS1</text>
<text x="108.4" y="115.7" transform="rotate(-90 108.4 115.7)">CK1</text>
<text x="111.9" y="115.7" transform="rotate(-90 111.9 115.7)">NS1</text>
<text x="76.6" y="133.7" transform="rotate(-90 76.6 133.7)">NS2</text>
<text x="80.1" y="133.7" transform="rotate(-90 80.1 133.7)">CK2</text>
<text x="83.7" y="133.7" transform="rotate(-90 83.7 133.7)">MIS2</text>
<text x="87.2" y="133.7" transform="rotate(-90 87.2 133.7)">MOS2</text>
</g>
<g font-size="1.8" fill="#00f">
<text x="115.4" y="116" transform="rotate(-90 115.4 116)">RX2</text>
<text x="118.9" y="116" transform="rotate(-90 118.9 116)">TX2</text>
<text x="140.7" y="118.5">GND</text>
<text x="94.5" y="133.6" transform="rotate(-90 94.5 133.6)">TX1</text>
<text x="97.7" y="133.6" transform="rotate(-90 97.7 133.6)">RX1</text>
<text x="101.3" y="133.7" transform="rotate(-90 101.3 133.7)">TX6-USB-</text>
<text x="104.8" y="133.7" transform="rotate(-90 104.8 133.7)">RX6-USB+</text>
</g>
<g font-size="1.8" fill="#333">
<text x="89.5" y="125.6">BOOT0</text>
<text x="89.7" y="123.4">RESET</text>
<text x="122.8" y="124.5">A0</text>
<text x="134" y="122">CLK</text>
<text x="134.1" y="125.5">DIO</text>
<text x="123.1" y="129">PWR</text>
</g>
<text font-size="1.8" x="123.8" y="120.2">C13</text>
<g font-size="1.8" fill="#009">
<text x="140.8" y="122.1">A14</text>
<text x="140.8" y="125.6">A13</text>
</g>
<text font-size="1.8" fill="#c00" x="140.7" y="129.1">3V3</text>
</svg>
